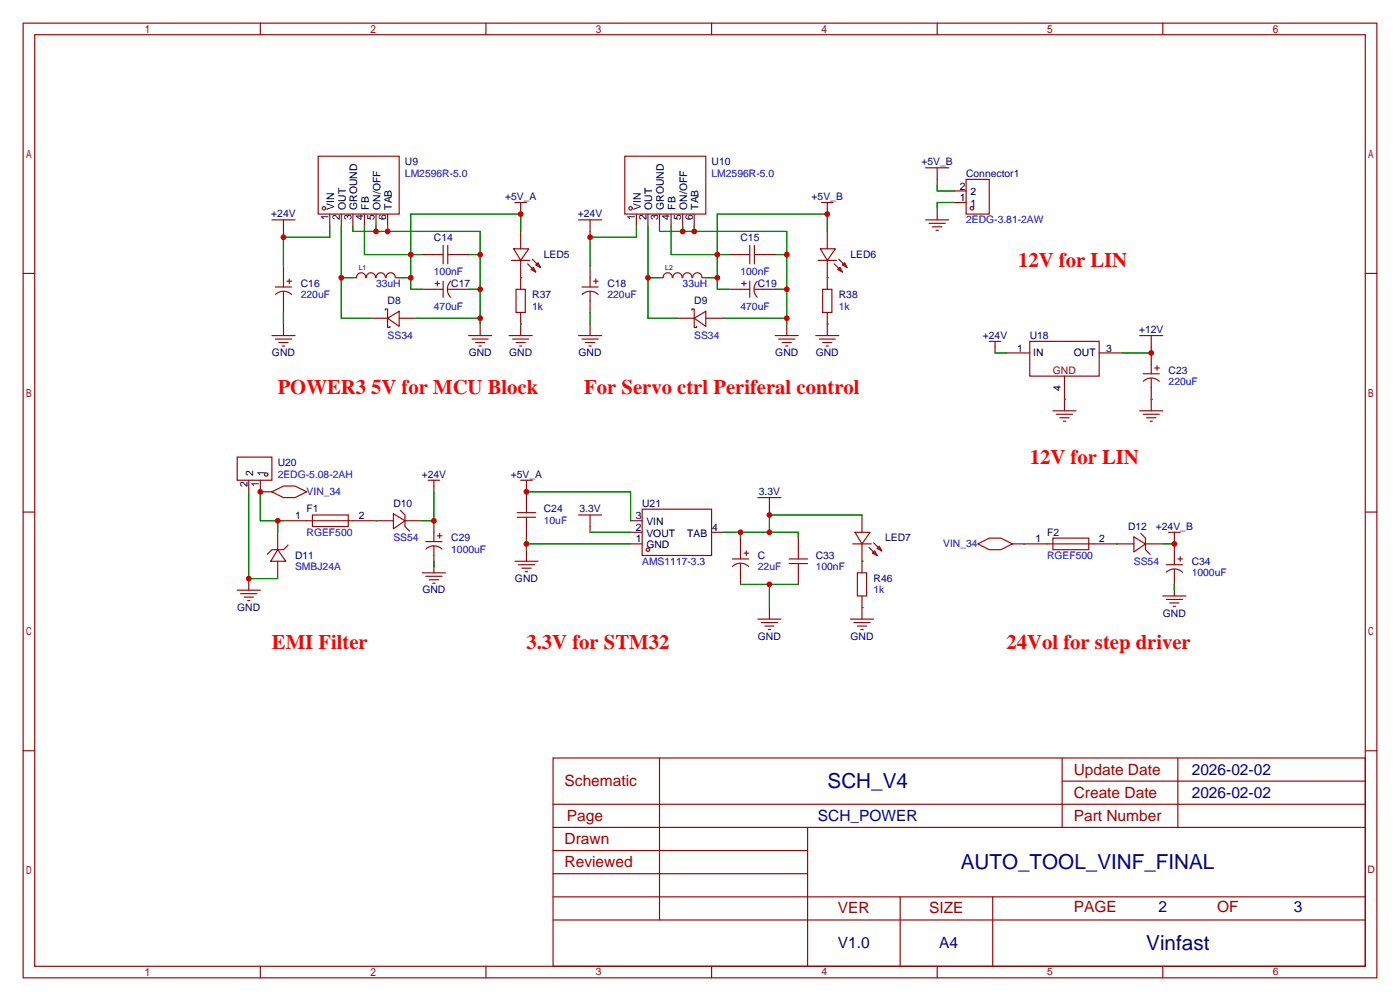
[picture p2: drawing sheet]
<svg xmlns="http://www.w3.org/2000/svg" width="307mm" height="220mm" viewBox="0 0 307 220" stroke-linecap="round" stroke-linejoin="round" font-family="sans-serif">
<g fill="none" stroke="#a10000" stroke-width=".25">
<path d="M5.1 5.1h297.2v209.5h-297.2zM7.6 7.6h292.1v204.5h-292.1zM57.1 5.1v2.5M106.7 5.1v2.5M156.2 5.1v2.5M205.7 5.1v2.5M255.3 5.1v2.5M69.8 34.3h17.8v12.7h-17.8zM137.2 34.3h17.7v12.7h-17.7zM203.2 36.8h5.1M205.7 36.8v3.8M212.1 39.4h5.1v7.6h-5.1z"/>
<path d="M59.7 48.3h5.1M62.2 48.3v3.8M62.2 58.4v4.6M72.4 47v2.5M74.9 47v2.5M77.5 47v2.5M80 47v2.5M82.5 47v2.5M85.1 47v2.5M92.7 55.9h4.6M97.3 53.8v4.1M98.3 55.9h4.6"/>
<path d="M98.3 53.8v4.1M112.3 57.1h4M112.8 54.6h3.3l-1.8 2.5zM113 44.4h2.6M114.3 44.4v2.6M114.3 50.8v3.8M114.3 57.1v6.4M115.8 57.9l1.8 1.8M116.6 59.2l.5-.5 .5 1zM116.8 56.9l1.8 1.8M117.6 58.2l.5-.5 .5 1zM127 48.3h5.1"/>
<path d="M129.5 48.3v3.8M129.5 58.4v4.6M139.7 47v2.5M142.2 47v2.5M144.8 47v2.5M147.3 47v2.5M149.9 47v2.5M152.4 47v2.5M160 55.9h4.6M164.6 53.8v4.1M165.6 55.9h4.6M165.6 53.8v4.1"/>
<path d="M179.6 57.1h4M180.1 54.6h3.3l-1.8 2.5zM180.3 44.4h2.6M181.6 44.4v2.6M181.6 50.8v3.8M181.6 57.1v6.4M183.1 57.9l1.8 1.8M184.1 56.9l1.8 1.8M184.4 58.7l.5 1-1-.5zM184.9 58.2l.5-.5 .5 1zM203.2 48.3h5.1M204 49h3.5"/>
<path d="M204.7 49.8h2.1M205.5 50.5h.5M205.7 45.7v2.6M209.5 44.4h2.6M209.5 41.9h2.6M5.1 60h2.5M59.7 73.7h5.1M60.5 63h3.5M60.5 74.4h3.5M60.5 64.6a2.54 2.54 0 0 1 3.5 .1M61.2 75.2h2M62 75.9h.5"/>
<path d="M62.2 64v4.6M62.2 71.1v2.6M63 61.7h1M63.5 61.2v1M77.5 61h.7M78.3 60.9a1.01 1.01 0 0 1 1-1 1.01 1.01 0 0 1 1 1M80.4 60.9a1.01 1.01 0 0 1 1-1 1.01 1.01 0 0 1 1 1M81.3 69.8h3.8M82.6 60.9a1.01 1.01 0 0 1 1-1 1.01 1.01 0 0 1 1 1M84.6 68.1v-.3h.5v2M84.8 60.9a1.01 1.01 0 0 1 1-1 1.01 1.01 0 0 1 1 1M85.1 69.8l2.5-1.5v3.3z"/>
<path d="M85.1 69.8v2.1h.5v-.3M86.9 61h.7M87.6 69.8h3.8M92.7 63.5h4.6M95.5 62.2h1M96 61.7v1M97.3 61.7v3.6M98.3 63.5h4.6M98.9 61.7a2.54 2.54 0 0 0 0 3.6M102.9 73.7h5M103.6 74.4h3.6M104.4 75.2h2"/>
<path d="M105.2 75.9h.5M105.4 71.1v2.6M111.8 73.7h5M112.5 74.4h3.6M113.3 63.5h2v5.1h-2zM113.3 75.2h2M114 75.9h.6M114.3 68.6v5.1M127 73.7h5.1M127.8 63h3.5M127.8 74.4h3.5M127.8 64.6a2.54 2.54 0 0 1 3.5 .1"/>
<path d="M128.5 75.2h2.1M129.3 75.9h.5M129.5 64v4.6M129.5 71.1v2.6M130.3 61.7h1M130.8 61.2v1M144.8 61h.7M145.6 60.9a1.01 1.01 0 0 1 1-1 1.01 1.01 0 0 1 1 1M147.7 60.9a1.01 1.01 0 0 1 1-1 1.01 1.01 0 0 1 1 1M148.6 69.8h3.8M149.9 60.9a1.01 1.01 0 0 1 1-1 1.01 1.01 0 0 1 1 1M151.9 68.1v-.3h.5v2"/>
<path d="M152.1 60.9a1.01 1.01 0 0 1 1-1 1.01 1.01 0 0 1 1 1M152.4 69.8l2.5-1.5v3.3zM152.4 69.8v2.1h.5v-.3M154.2 61h.7M154.9 69.8h3.8M160 63.5h4.6M162.8 62.2h1M163.3 61.7v1M164.6 61.7v3.6M165.6 63.5h4.6M166.3 61.7a2.54 2.54 0 0 0-.1 3.6M170.2 73.7h5.1"/>
<path d="M170.9 74.4h3.6M171.7 75.2h2M172.5 75.9h.5M172.7 71.1v2.6M179.1 73.7h5M179.8 74.4h3.6M180.6 63.5h2v5.1h-2zM180.6 75.2h2M181.4 75.9h.5M181.6 68.6v5.1M217.2 74.9h2.5M218.4 74.9v2.6"/>
<path d="M221 77.5h5.1M226.1 74.9h15.2v7.6h-15.2zM241.3 77.5h5.1M250.2 73.7h5.1M252.7 73.7v8.3M299.7 60h2.6M231.1 90.2h5.1M231.9 90.9h3.6M232.7 91.7h2M233.4 92.5h.5M233.7 82.5v7.7M250.2 90.2h5.1"/>
<path d="M251 90.9h3.5M251 82h3.5M251 83.7a2.54 2.54 0 0 1 3.5 0M251.7 91.7h2M252.5 92.5h.5M252.7 83.1v7.1M253.5 80.8h1M254 80.3v1M5.1 112.4h2.5M52.1 100.3h7.6v5.1h-7.6zM54.6 105.4v2.5M57.1 105.4v2.5h2.6"/>
<path d="M59.7 107.9l2.5-1.2h2.6l2.5 1.2-2.5 1.3h-2.6zM61 116.8v3.8M62.2 114.3h24.2M63.2 119.6l-1 1h-2.5l-1 1.1M68.6 113h7.9v2.6h-7.9zM86.4 112.8l2.5 1.5-2.5 1.8zM87.9 112l1 1v2.6l1 1M88.9 114.3h3.8M93.5 118.9h3.5M94 105.4h2.5M95.2 105.4v2.5M95.2 114.3v4.6"/>
<path d="M95.2 119.9v5.8M96 117.6h1M96.5 117.1v1M113.5 112.5h4.1M113.5 113.5h4.1M114.3 105.4h2.5M115.6 105.4v7.1M115.6 113.5v4.6M127 113h5.1M129.5 113v3.8M138.4 119.4h2.6M138.4 116.8h2.6"/>
<path d="M138.4 114.3h2.6M141 111.8h15.2v10.1h-15.2zM156.2 116.8h2.5M162.6 118.1v4.6M166.4 109.2h5M168.9 109.2v3.8M175.3 118.1v4.6M187.2 119.4h4.1M187.7 116.8h3.3l-1.8 2.6zM189.2 113v3.8M189.2 119.4v6.3M191.8 119.1l1.7 1.8"/>
<path d="M214.6 119.4l2.6-1.3h2.5l2.5 1.3-2.5 1.2h-2.5zM222.2 119.4h26.7M231.1 118.1h7.9v2.5h-7.9zM248.9 117.9l2.6 1.5-2.6 1.8zM250.4 117.1l1.1 1v2.5l1 1.1M251.5 119.4h3.8M256.5 116.8h2.6M257.8 116.8v7.2M299.7 112.4h2.6M52.1 129.5h5M52.8 130.3h3.6M53.6 131.1h2"/>
<path d="M54.4 131.8h.5M54.6 127v2.5M61 120.6l1.7 2.6h-3.3zM61 123.2v3.8M92.7 125.7h5.1M93.5 126.5h3.5M93.5 120.5a2.54 2.54 0 0 1 3.5 0M94.2 127.3h2.1M95 128h.5M113 123.2h5.1M113.8 124h3.5M114.6 124.7h2"/>
<path d="M115.3 125.5h.5M115.6 120.6v2.6M160.8 122.7h3.5M160.8 124.3a2.54 2.54 0 0 1 3.5 0M162.6 123.7v4.6M163.3 121.4h1M163.8 120.9v1M166.4 135.9h5M167.1 136.7h3.6M167.9 137.4h2M168.7 138.2h.5M168.9 133.3v2.6"/>
<path d="M173.2 122.7h4.1M173.2 123.7h4.1M175.3 123.7v4.6M186.7 135.9h5.1M187.5 136.7h3.5M188.2 125.7h2v5.1h-2zM188.2 137.4h2M189 138.2h.5M189.2 130.8v5.1M190.8 120.1l1.7 1.8M191.5 121.4l.5-.5 .5 1zM192.5 120.4l.5-.5 .5 1z"/>
<path d="M255.3 130.8h5M256 124h3.6M256 131.6h3.6M256.1 125.6a2.54 2.54 0 0 1 3.5 0M256.8 132.3h2M257.6 133.1h.5M257.8 125v5.8M258.6 122.7h1M259.1 122.2v1M5.1 164.8h2.5M121.4 166.4h178.3v45.7h-178.3zM121.4 176.5h178.3"/>
<path d="M144.8 166.4v35.5M233.2 166.4v15.2M233.2 171.4h66.5M258.6 166.4v15.2M299.7 164.8h2.6M121.4 186.7h55.9M121.4 181.6h178.3M121.4 196.8h178.3M121.4 191.8h55.9M177.3 181.6v30.5M197.6 196.8v15.3M217.9 196.8v15.3"/>
<path d="M57.1 212.1v2.5M106.7 212.1v2.5M121.4 201.9h178.3M156.2 212.1v2.5M205.7 212.1v2.5M255.3 212.1v2.5"/>
<circle cx="71.1" cy="45.7" r=".38"/>
<circle cx="138.4" cy="45.7" r=".38"/>
<circle cx="213.4" cy="45.7" r=".38"/>
<circle cx="58.4" cy="104.1" r=".38"/>
<circle cx="142.2" cy="120.6" r=".38"/>
</g>
<g fill="none" stroke="#008700" stroke-width=".25">
<path d="M72.4 49.5v2.6h-10.2v6.3M74.9 49.5v20.3h6.4M77.5 49.5v1.3h27.9v20.3M80 49.5v6.4h12.7M82.5 49.5v1.3M85.1 49.5v1.3M102.9 55.9h2.5M114.3 50.8v-3.8h-24.1v16.5h2.5M139.7 49.5v2.6h-10.2v6.3M142.2 49.5v20.3h6.4M144.8 49.5v1.3h27.9v20.3M147.3 49.5v6.4h12.7"/>
<path d="M149.9 49.5v1.3M152.4 49.5v1.3M170.2 55.9h2.5M181.6 50.8v-3.8h-24.1v16.5h2.5M205.7 40.6v1.3h3.8M209.5 44.4h-3.8v1.3M62.2 68.6v2.5M74.9 61h2.6M87.6 61h2.6M91.4 69.8h14M102.9 63.5h2.5M114.3 71.1h.1"/>
<path d="M114.3 61h.1M129.5 68.6v2.5M142.2 61h2.6M154.9 61h2.6M158.7 69.8h14M170.2 63.5h2.5M181.6 71.1h.1M181.6 61h.1M218.4 77.5h2.6M246.4 77.5h6.3M233.7 87.6h.1M252.7 87.6h.1"/>
<path d="M54.6 107.9v19.1h6.4M57.1 107.9v6.4h5.1M61 114.3v2.5M82.5 114.3h.1M95.2 107.9v6.4h-2.5M115.6 107.9h22.8v6.4M115.6 119.4h22.8M115.6 118.1v2.5M129.5 116.8h8.9M158.7 116.8h16.6v1.3M162.6 116.8v1.3M189.2 113h-20.3v3.8"/>
<path d="M224.8 119.4h.1M245.1 119.4h.1M255.3 119.4h2.5M95.2 123.2v1.3M162.6 128.3h12.7M168.9 128.3v5M189.2 133.3h.1M189.2 123.2h.1M257.8 128.3v1.2"/>
</g>
<g fill="#c00">
<circle cx="62.2" cy="52.1" r=".63"/>
<circle cx="74.9" cy="61" r=".63"/>
<circle cx="105.4" cy="69.8" r=".63"/>
<circle cx="105.4" cy="63.5" r=".63"/>
<circle cx="105.4" cy="55.9" r=".63"/>
<circle cx="85.1" cy="50.8" r=".63"/>
<circle cx="82.6" cy="50.8" r=".63"/>
<circle cx="90.2" cy="55.9" r=".63"/>
<circle cx="114.3" cy="47" r=".63"/>
<circle cx="90.2" cy="61" r=".63"/>
<circle cx="115.6" cy="107.9" r=".63"/>
<circle cx="115.6" cy="119.4" r=".63"/>
<circle cx="168.9" cy="113" r=".63"/>
<circle cx="168.9" cy="116.8" r=".63"/>
<circle cx="162.6" cy="116.8" r=".63"/>
<circle cx="168.9" cy="128.3" r=".63"/>
<circle cx="129.5" cy="52.1" r=".63"/>
<circle cx="142.2" cy="61" r=".63"/>
<circle cx="172.7" cy="69.8" r=".63"/>
<circle cx="172.7" cy="63.5" r=".63"/>
<circle cx="172.7" cy="55.9" r=".63"/>
<circle cx="152.4" cy="50.8" r=".63"/>
<circle cx="149.9" cy="50.8" r=".63"/>
<circle cx="157.5" cy="55.9" r=".63"/>
<circle cx="181.6" cy="47" r=".63"/>
<circle cx="157.5" cy="61" r=".63"/>
<circle cx="61" cy="114.3" r=".63"/>
<circle cx="57.2" cy="107.9" r=".63"/>
<circle cx="54.6" cy="127" r=".63"/>
<circle cx="95.3" cy="114.3" r=".63"/>
<circle cx="252.7" cy="77.5" r=".63"/>
<circle cx="257.8" cy="119.4" r=".63"/>
</g>
<g font-size="4.5" fill="#f00">
<text x="223.5" y="58.6">12V for LIN</text>
<text x="61" y="86.5">POWER3 5V for MCU Block</text>
<text x="128.3" y="86.5">For Servo ctrl Periferal control</text>
<text x="226.1" y="101.8">12V for LIN</text>
<text x="59.7" y="142.4">EMI Filter</text>
<text x="115.6" y="142.4">3.3V for STM32</text>
<text x="221" y="142.4">24Vol for step driver</text>
</g>
<g font-size="4.5" fill="#000080">
<text x="181.7" y="172.9">SCH_V4</text>
<text x="210.9" y="190.7">AUTO_TOOL_VINF_FINAL</text>
<text x="251.6" y="208.5">Vinfast</text>
</g>
<g font-size="3.4" fill="#a00000">
<text x="124" y="172.5">Schematic</text>
<text x="235.7" y="170">Update Date</text>
<text x="235.7" y="175.1">Create Date</text>
<text x="124" y="185.2">Drawn</text>
<text x="124.5" y="180.2">Page</text>
<text x="235.7" y="180.2">Part Number</text>
<text x="124" y="190.3">Reviewed</text>
<text x="184" y="200.5">VER</text>
<text x="204" y="200.5">SIZE</text>
<text x="235.7" y="200.2">PAGE</text>
<text x="267.2" y="200.2">OF</text>
</g>
<g font-size="3.4" fill="#000080">
<text x="261.6" y="170">2026-02-02</text>
<text x="261.6" y="175.1">2026-02-02</text>
<text x="179.5" y="180.2">SCH_POWER</text>
<text x="254.3" y="200.2">2</text>
<text x="284" y="200.2">3</text>
<text x="184" y="208.1">V1.0</text>
<text x="206.2" y="208.1">A4</text>
</g>
<g font-size="2.3" fill="#000080">
<text x="88.9" y="36.3">U9</text>
<text x="156.2" y="36.3">U10</text>
<text x="202.3" y="36.3">+5V_B</text>
<text x="212.1" y="38.8">Connector1</text>
<text x="59.5" y="47.7">+24V</text>
<text x="110.9" y="43.9">+5V_A</text>
<text x="126.9" y="47.7">+24V</text>
<text x="178.2" y="43.9">+5V_B</text>
<text x="95.2" y="52.8">C14</text>
<text x="162.6" y="52.8">C15</text>
<text x="119.4" y="56.6">LED5</text>
<text x="186.7" y="56.6">LED6</text>
<text x="66" y="63">C16</text>
<text x="99.1" y="63">C17</text>
<text x="116.8" y="65.5">R37</text>
<text x="133.3" y="63">C18</text>
<text x="166.4" y="63">C19</text>
<text x="184.1" y="65.5">R38</text>
<text x="85.1" y="66.8">D8</text>
<text x="152.4" y="66.8">D9</text>
<text x="215.8" y="74.4">+24V</text>
<text x="226.1" y="74.4">U18</text>
<text x="250" y="73.1">+12V</text>
<text x="59.7" y="78.2">GND</text>
<text x="102.9" y="78.2">GND</text>
<text x="111.8" y="78.2">GND</text>
<text x="127" y="78.2">GND</text>
<text x="170.2" y="78.2">GND</text>
<text x="179.1" y="78.2">GND</text>
<text x="256.5" y="82">C23</text>
<text x="61" y="102.3">U20</text>
<text x="92.6" y="104.9">+24V</text>
<text x="112.1" y="104.9">+5V_A</text>
<text x="67.3" y="112.5">F1</text>
<text x="86.4" y="111.2">D10</text>
<text x="119.4" y="112.5">C24</text>
<text x="127.2" y="112.5">3.3V</text>
<text x="141" y="111.2">U21</text>
<text x="166.6" y="108.7">3.3V</text>
<text x="99.1" y="118.8">C29</text>
<text x="194.3" y="118.8">LED7</text>
<text x="229.9" y="117.6">F2</text>
<text x="247.6" y="116.3">D12</text>
<text x="253.7" y="116.3">+24V_B</text>
<text x="64.8" y="122.6">D11</text>
<text x="166.4" y="122.6">C</text>
<text x="179.1" y="122.6">C33</text>
<text x="261.6" y="123.9">C34</text>
<text x="92.7" y="130.3">GND</text>
<text x="113.1" y="127.7">GND</text>
<text x="191.8" y="127.7">R46</text>
<text x="52.1" y="134.1">GND</text>
<text x="255.3" y="135.3">GND</text>
<text x="166.4" y="140.4">GND</text>
<text x="186.7" y="140.4">GND</text>
</g>
<g font-size="2.3" fill="#00f">
<text x="88.9" y="38.8">LM2596R-5.0</text>
<text x="156.2" y="38.8">LM2596R-5.0</text>
<text x="212.1" y="49">2EDG-3.81-2AW</text>
<text x="66" y="65.5">220uF</text>
<text x="82.5" y="63">33uH</text>
<text x="95.2" y="60.4">100nF</text>
<text x="133.3" y="65.5">220uF</text>
<text x="149.9" y="63">33uH</text>
<text x="162.6" y="60.4">100nF</text>
<text x="95.2" y="68">470uF</text>
<text x="116.8" y="68">1k</text>
<text x="162.6" y="68">470uF</text>
<text x="184.1" y="68">1k</text>
<text x="85.1" y="74.4">SS34</text>
<text x="152.4" y="74.4">SS34</text>
<text x="256.5" y="84.5">220uF</text>
<text x="61" y="104.9">2EDG-5.08-2AH</text>
<text x="67.3" y="108.7">VIN_34</text>
<text x="67.3" y="117.6">RGEF500</text>
<text x="86.4" y="118.8">SS54</text>
<text x="119.4" y="115">10uF</text>
<text x="64.8" y="125.2">SMBJ24A</text>
<text x="99.1" y="121.4">1000uF</text>
<text x="141" y="123.9">AMS1117-3.3</text>
<text x="166.4" y="125.2">22uF</text>
<text x="179.1" y="125.2">100nF</text>
<text x="207.1" y="120.1">VIN_34</text>
<text x="229.9" y="122.6">RGEF500</text>
<text x="248.9" y="123.9">SS54</text>
<text x="191.8" y="130.3">1k</text>
<text x="261.6" y="126.5">1000uF</text>
</g>
<g font-size="2.3">
<text x="210.7" y="41.6">2</text>
<text x="73.3" y="46.1" transform="rotate(-90 73.3 46.1)">VIN</text>
<text x="75.9" y="46.1" transform="rotate(-90 75.9 46.1)">OUT</text>
<text x="78.4" y="46.1" transform="rotate(-90 78.4 46.1)">GROUND</text>
<text x="81" y="46.1" transform="rotate(-90 81 46.1)">FB</text>
<text x="83.5" y="46.1" transform="rotate(-90 83.5 46.1)">ON/OFF</text>
<text x="86" y="46.1" transform="rotate(-90 86 46.1)">TAB</text>
<text x="140.7" y="46.1" transform="rotate(-90 140.7 46.1)">VIN</text>
<text x="143.2" y="46.1" transform="rotate(-90 143.2 46.1)">OUT</text>
<text x="145.7" y="46.1" transform="rotate(-90 145.7 46.1)">GROUND</text>
<text x="148.3" y="46.1" transform="rotate(-90 148.3 46.1)">FB</text>
<text x="150.8" y="46.1" transform="rotate(-90 150.8 46.1)">ON/OFF</text>
<text x="153.4" y="46.1" transform="rotate(-90 153.4 46.1)">TAB</text>
<text x="210.7" y="44.1">1</text>
<text x="213" y="45.4">1</text>
<text x="213" y="42.9">2</text>
<text x="72.1" y="48.4" transform="rotate(-90 72.1 48.4)">1</text>
<text x="74.6" y="48.4" transform="rotate(-90 74.6 48.4)">2</text>
<text x="77.2" y="48.4" transform="rotate(-90 77.2 48.4)">3</text>
<text x="79.7" y="48.4" transform="rotate(-90 79.7 48.4)">4</text>
<text x="82.2" y="48.4" transform="rotate(-90 82.2 48.4)">5</text>
<text x="84.8" y="48.4" transform="rotate(-90 84.8 48.4)">6</text>
<text x="139.4" y="48.4" transform="rotate(-90 139.4 48.4)">1</text>
<text x="141.9" y="48.4" transform="rotate(-90 141.9 48.4)">2</text>
<text x="144.5" y="48.4" transform="rotate(-90 144.5 48.4)">3</text>
<text x="147" y="48.4" transform="rotate(-90 147 48.4)">4</text>
<text x="149.5" y="48.4" transform="rotate(-90 149.5 48.4)">5</text>
<text x="152.1" y="48.4" transform="rotate(-90 152.1 48.4)">6</text>
<text x="223.3" y="77.2">1</text>
<text x="242.8" y="77.2">3</text>
<text x="226.8" y="78.2">IN</text>
<text x="235.8" y="78.2">OUT</text>
<text x="232.9" y="85.8" transform="rotate(-90 232.9 85.8)">4</text>
<text x="54.3" y="106.8" transform="rotate(-90 54.3 106.8)">2</text>
<text x="55.6" y="104.5" transform="rotate(-90 55.6 104.5)">2</text>
<text x="56.8" y="106.8" transform="rotate(-90 56.8 106.8)">1</text>
<text x="58.1" y="104.5" transform="rotate(-90 58.1 104.5)">1</text>
<text x="64.8" y="114">1</text>
<text x="78.7" y="114">2</text>
<text x="139.6" y="114">3</text>
<text x="139.6" y="119.1">1</text>
<text x="139.6" y="116.5">2</text>
<text x="141.9" y="117.8">VOUT</text>
<text x="141.9" y="115.3">VIN</text>
<text x="150.9" y="117.8">TAB</text>
<text x="156.3" y="116.5">4</text>
<text x="227.3" y="119.1">1</text>
<text x="241.3" y="119.1">2</text>
<text x="141.9" y="120.3">GND</text>
</g>
<g font-size="2.3" fill="#a00000">
<text x="231.1" y="82">GND</text>
<text x="300.2" y="191.7">D</text>
<text x="130.8" y="214.1">3</text>
<text x="180.3" y="214.1">4</text>
<text x="229.9" y="214.1">5</text>
<text x="279.4" y="214.1">6</text>
</g>
<g font-size="1.5" fill="#000080">
<text x="78.7" y="59.3">L1</text>
<text x="146" y="59.3">L2</text>
</g>
</svg>
